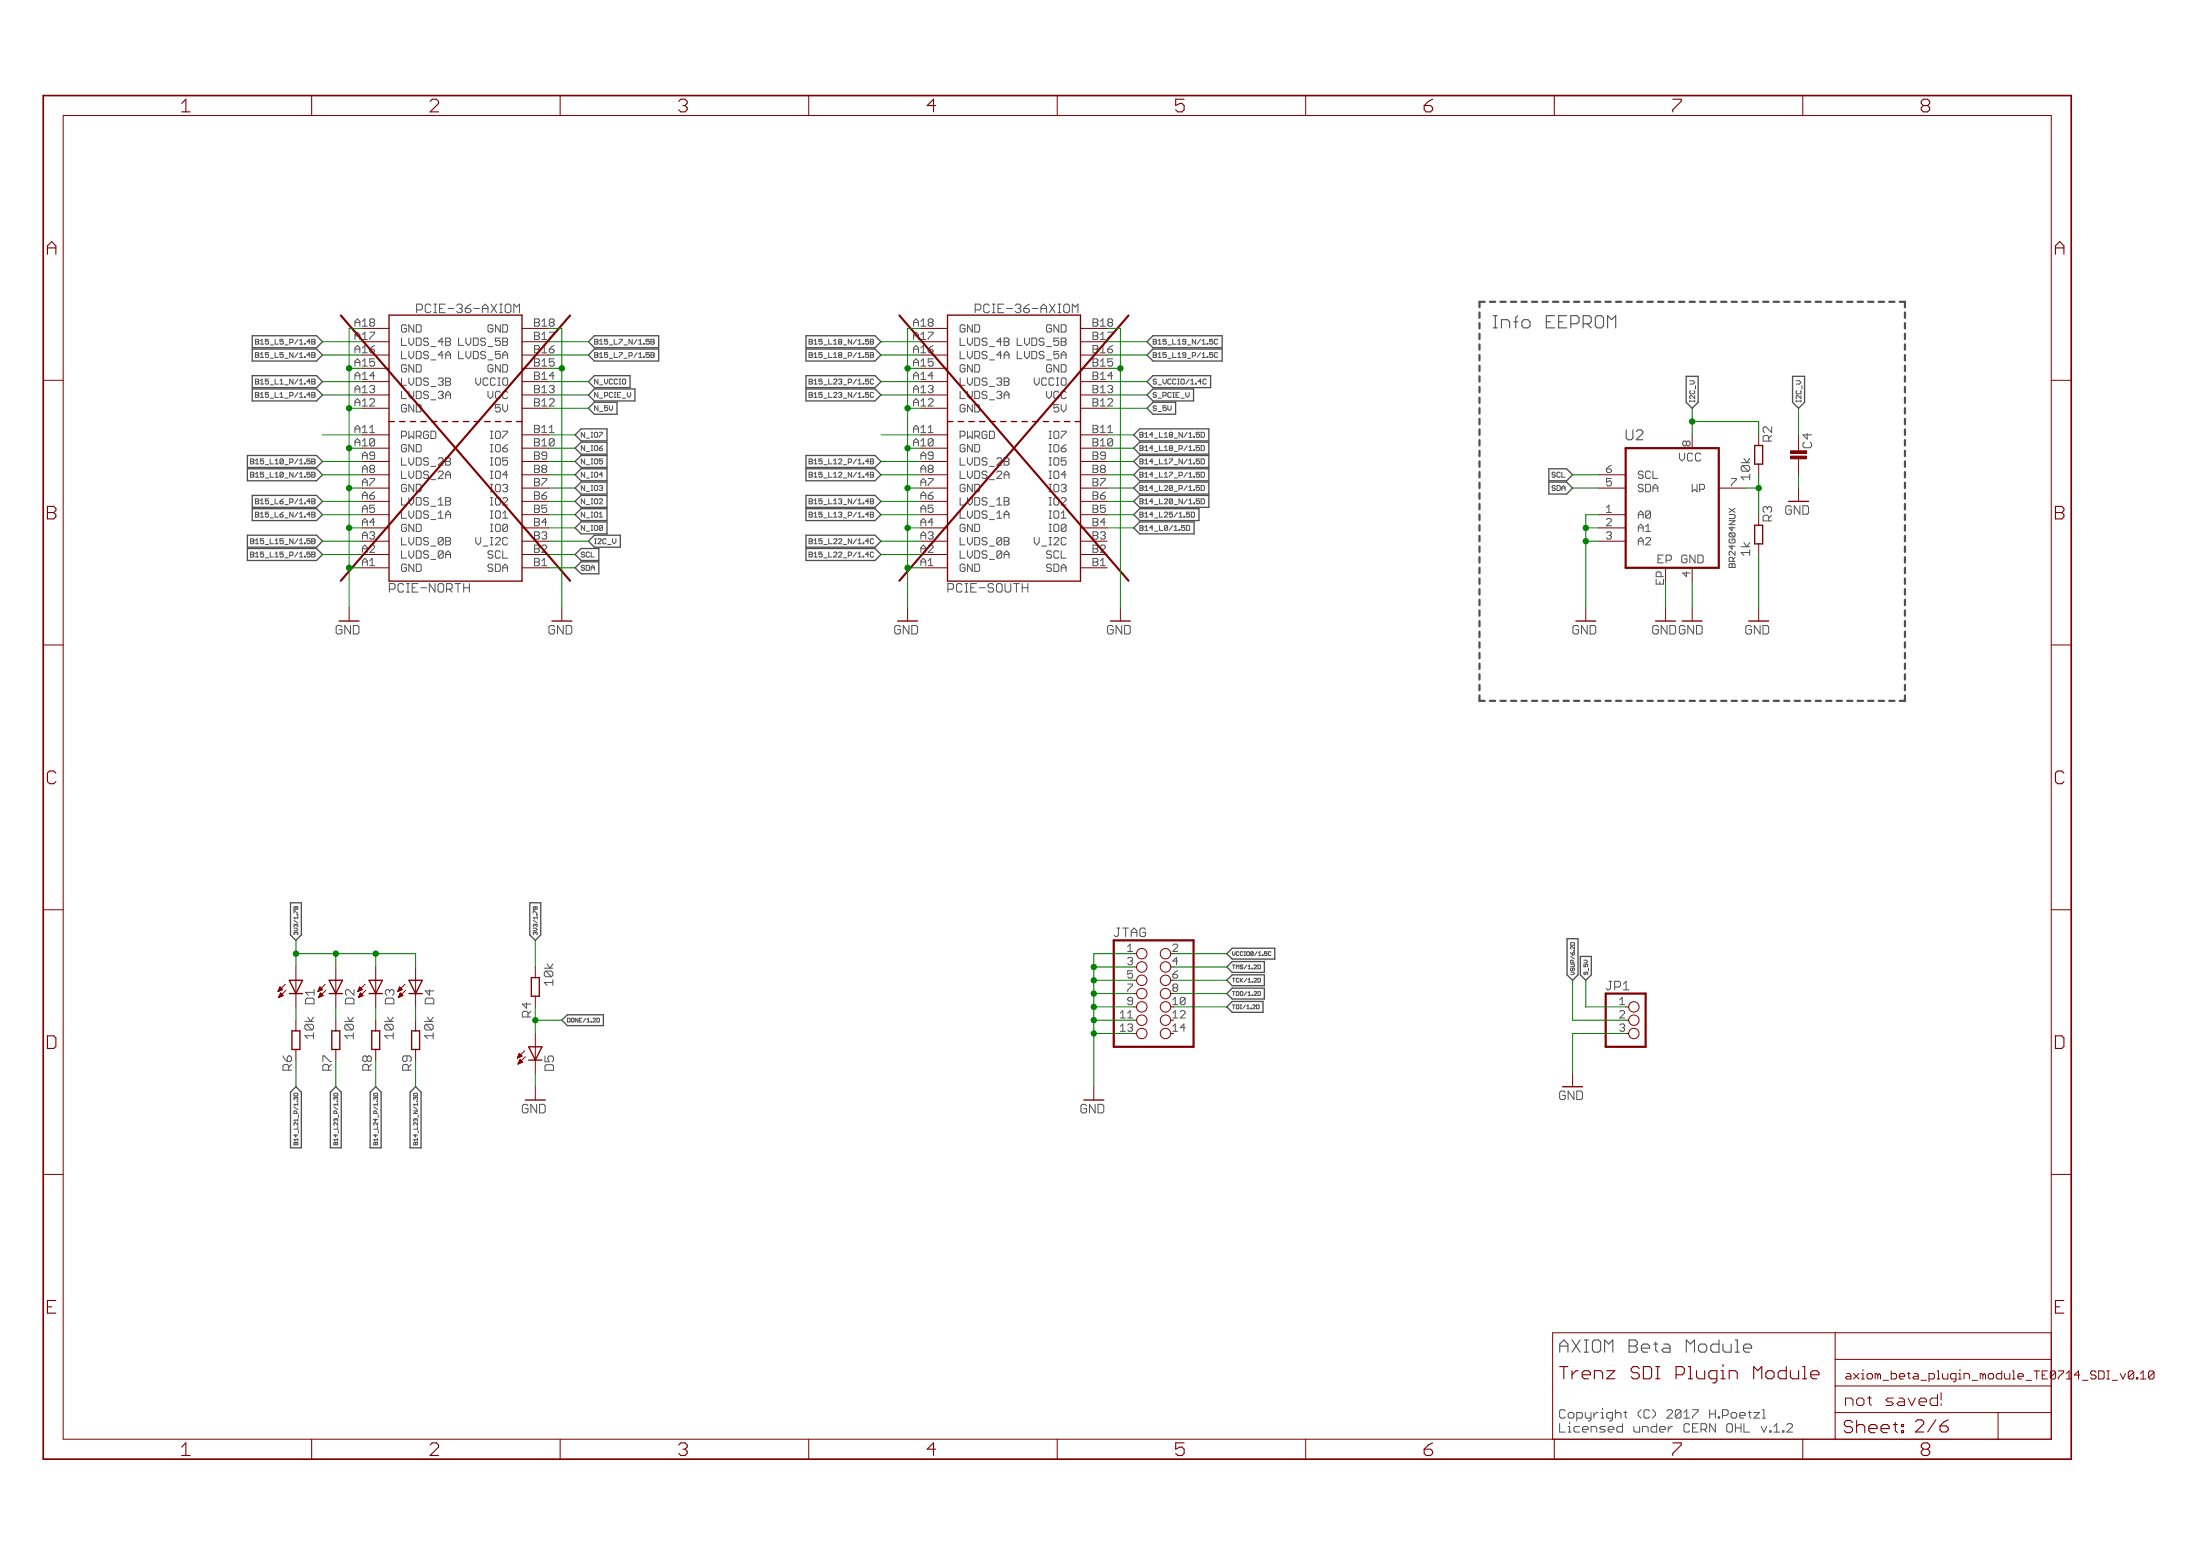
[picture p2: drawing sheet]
<svg xmlns="http://www.w3.org/2000/svg" width="420mm" height="297mm" viewBox="0 0 420 297" stroke-linecap="round" stroke-linejoin="round" font-family="sans-serif">
<g fill="none" stroke="#505050" stroke-width=".19">
<path d="M48.8 75.4h.5M48.8 72.9h.5M48.8 67.8h.5M48.8 65.2h.5M49.3 64.8h-.5v.9h.5M49.3 67.3h-.5v.9h.5M49.3 72.4h-.5v.9h.5M49.3 74.9h-.5v1h.5M87.6 67.1v1.4h.9M87.6 64.5v1.4h.9M154.5 75.4h.5M154.5 72.9h.5"/>
<path d="M154.5 67.8h.5M154.5 65.2h.5M155 74.9h-.5v1h.5M155 72.4h-.5v.9h.5M155 67.3h-.5v.9h.5M155 64.8h-.5v.9h.5M194.3 64.5v1.4h.9M194.3 67.1v1.4h.9M232.4 64.8l.2 .1M232.4 67.3l.2 .2M232.6 65.6l-.2 .1M232.6 68.1l-.2 .1"/>
<path d="M47.9 90.6h.4M47.9 88.1h.4M48.3 87.6h-.4v1h.4M48.3 90.1h-.4v1h.4M48.8 95.7h.5M48.8 98.2h.5M49.3 95.2h-.5v1h.5M49.3 97.8h-.5v.9h.5M154.5 90.6h.5M154.5 88.1h.5M154.5 95.7h.5M154.5 98.2h.5"/>
<path d="M155 90.1h-.5v1h.5M155 87.6h-.5v1h.5M155 95.2h-.5v1h.5M155 97.8h-.5v.9h.5M229.8 92.7l.2 .2v.6l-.2 .1M229.8 82.5l.2 .2v.6l-.2 .2M229.8 85.1l.2 .1v.7l-.2 .1M229.8 87.6l.2 .2v.6l-.2 .2M229.8 90.1l.2 .2v.6l-.2 .2M229.8 95.2l.2 .2v.6l-.2 .2M47.9 105.9h.4M47.9 103.3h.4"/>
<path d="M48.3 102.8h-.4v1h.4M48.3 105.4h-.4v.9h.4M154.5 105.9h.5M154.5 103.3h.5M155 102.8h-.5v1h.5M155 105.4h-.5v.9h.5M342.1 271.8l.2 .2v.3l-1.1 1.1h1.1"/>
</g>
<g fill="none" stroke="#505050" stroke-width=".42">
<path d="M282.6 59.6v1.1M283.5 57.6h-.9v1.1M284.5 57.6h1.1M286.6 57.6h1M288.6 57.6h1M290.6 57.6h1M292.6 57.6h1M294.6 57.6h1M296.6 57.6h1M298.6 57.6h1M300.6 57.6h1M302.6 57.6h1"/>
<path d="M304.6 57.6h1M306.6 57.6h1M308.6 57.6h1M310.6 57.6h1M312.7 57.6h.9M314.6 57.6h1.1M316.7 57.6h1M318.7 57.6h1M320.7 57.6h1M322.7 57.6h1M324.7 57.6h1M326.7 57.6h1"/>
<path d="M328.7 57.6h1M330.7 57.6h1M332.7 57.6h1M334.7 57.6h1M336.7 57.6h1M338.7 57.6h1M340.7 57.6h1M342.8 57.6h.9M344.7 57.6h1.1M346.8 57.6h1M348.8 57.6h1M350.8 57.6h1"/>
<path d="M352.8 57.6h1M354.8 57.6h1M356.8 57.6h1M358.8 57.6h1M360.8 57.6h1M362.8 57.6h1v1.1M363.8 59.6v1.1M282.6 61.7v1M282.6 63.7v1M282.6 65.7v1.1M282.6 67.8v1M282.6 69.8v1"/>
<path d="M282.6 71.8v1.1M282.6 73.9v1M282.6 75.9v1M282.6 77.9v1.1M282.6 79.9v1.1M363.8 61.7v1M363.8 63.7v1M363.8 65.7v1.1M363.8 67.8v1M363.8 69.8v1M363.8 71.8v1.1M363.8 73.9v1"/>
<path d="M363.8 75.9v1M363.8 77.9v1.1M363.8 79.9v1.1M282.6 82v1M282.6 84v1M282.6 86v1.1M282.6 88.1v1M282.6 90.1v1M282.6 92.1v1.1M282.6 94.2v1M282.6 96.2v1M282.6 98.2v1.1"/>
<path d="M363.8 82v1M363.8 84v1M363.8 86v1.1M363.8 88.1v1M363.8 90.1v1M363.8 92.1v1.1M363.8 94.2v1M363.8 96.2v1M363.8 98.2v1.1M282.6 100.3v1M282.6 102.3v1M282.6 104.3v1.1"/>
<path d="M282.6 106.4v1M282.6 108.4v1M282.6 110.4v1.1M282.6 112.5v1M282.6 114.5v1M282.6 116.5v1M282.6 118.6v1M363.8 100.3v1M363.8 102.3v1M363.8 104.3v1.1M363.8 106.4v1M363.8 108.4v1"/>
<path d="M363.8 110.4v1.1M363.8 112.5v1M363.8 114.5v1M363.8 116.5v1M363.8 118.6v1M282.6 132.8v1h.9M282.6 120.6v1M282.6 122.6v1M282.6 124.7v1M282.6 126.7v1M282.6 128.7v1M282.6 130.7v1.1"/>
<path d="M284.5 133.8h1.1M286.6 133.8h1M288.6 133.8h1M290.6 133.8h1M292.6 133.8h1M294.6 133.8h1M296.6 133.8h1M298.6 133.8h1M300.6 133.8h1M302.6 133.8h1M304.6 133.8h1M306.6 133.8h1"/>
<path d="M308.6 133.8h1M310.6 133.8h1M312.7 133.8h.9M314.6 133.8h1.1M316.7 133.8h1M318.7 133.8h1M320.7 133.8h1M322.7 133.8h1M324.7 133.8h1M326.7 133.8h1M328.7 133.8h1M330.7 133.8h1"/>
<path d="M332.7 133.8h1M334.7 133.8h1M336.7 133.8h1M338.7 133.8h1M340.7 133.8h1M342.8 133.8h.9M344.7 133.8h1.1M346.8 133.8h1M348.8 133.8h1M350.8 133.8h1M352.8 133.8h1M354.8 133.8h1"/>
<path d="M356.8 133.8h1M358.8 133.8h1M360.8 133.8h1M363.8 132.8v1h-1M363.8 120.6v1M363.8 122.6v1M363.8 124.7v1M363.8 126.7v1M363.8 128.7v1M363.8 130.7v1.1"/>
</g>
<g fill="none" stroke="#505050" stroke-width=".25">
<path d="M48.2 74.3h12.3l1.1 1.1-1.1 1.1h-12.3zM48.2 66.6h12.3l1.1 1.2-1.1 1.1h-12.3zM48.2 64.1h12.3l1.1 1.1-1.1 1.2h-12.3zM48.2 71.7h12.3l1.1 1.2-1.1 1.1h-12.3zM112.4 75.4l1.1-1.1h7.8v2.2h-7.8zM112.4 65.2l1.1-1.1h12.3v2.3h-12.3zM112.4 77.9l1.1-1.1h4.3v2.3h-4.3zM113.5 66.6h12.3v2.3h-12.3l-1.1-1.1zM113.5 71.7h6.8v2.3h-6.8l-1.1-1.1zM153.9 74.3h13.2l1.2 1.1-1.2 1.1h-13.2zM153.9 66.6h13.2l1.2 1.2-1.2 1.1h-13.2zM153.9 71.7h13.2l1.2 1.2-1.2 1.1h-13.2z"/>
<path d="M153.9 64.1h13.2l1.2 1.1-1.2 1.2h-13.2zM219.1 67.8l1.1-1.2h13.2v2.3h-13.2zM220.2 74.3h7.7v2.2h-7.7l-1.1-1.1zM220.2 71.7h11v2.3h-11l-1.1-1.1zM220.2 64.1h13.2v2.3h-13.2l-1.1-1.2zM220.2 76.8h4.3v2.3h-4.3l-1.1-1.2zM322 71.8h2.3v5l-1.1 1.1-1.2-1.1zM342.3 71.8h2.3v5l-1.1 1.1-1.2-1.1zM47.2 89.5h13.3l1.1 1.1-1.1 1.2h-13.3zM47.2 87h13.3l1.1 1.1-1.1 1.1h-13.3zM48.2 94.6h12.3l1.1 1.1-1.1 1.2h-12.3zM48.2 97.1h12.3l1.1 1.2-1.1 1.1h-12.3z"/>
<path d="M109.8 93.2l1.2-1.2h4.9v2.3h-4.9zM109.8 90.6l1.2-1.1h4.9v2.3h-4.9zM109.8 83l1.2-1.1h4.9v2.3h-4.9zM109.8 95.7l1.2-1.1h4.9v2.3h-4.9zM109.8 98.3l1.2-1.2h4.9v2.3h-4.9zM111 99.6h4.9v2.3h-4.9l-1.2-1.1zM111 87h4.9v2.2h-4.9l-1.2-1.1zM111 84.4h4.9v2.3h-4.9l-1.2-1.1zM153.9 89.5h13.2l1.2 1.1-1.2 1.2h-13.2zM153.9 87h13.2l1.2 1.1-1.2 1.1h-13.2zM153.9 94.6h13.2l1.2 1.1-1.2 1.2h-13.2zM153.9 97.1h13.2l1.2 1.2-1.2 1.1h-13.2z"/>
<path d="M216.5 93.2l1.2-1.2h13.2v2.3h-13.2zM216.5 90.6l1.2-1.1h13.2v2.3h-13.2zM216.5 85.6l1.2-1.2h13.2v2.3h-13.2zM216.5 83l1.2-1.1h13.2v2.3h-13.2zM216.5 95.7l1.2-1.1h13.2v2.3h-13.2zM217.7 87h13.2v2.2h-13.2l-1.2-1.1zM217.7 97.1h11.3v2.3h-11.3l-1.2-1.1zM295.8 92h3.4l1.1 1.2-1.1 1.1h-3.4zM295.8 89.5h3.4l1.1 1.1-1.1 1.2h-3.4zM47.2 102.2h13.3l1.1 1.1-1.1 1.2h-13.3zM47.2 104.7h13.3l1.1 1.2-1.1 1.1h-13.3zM109.8 105.9l1.2-1.2h3.4v2.3h-3.4z"/>
<path d="M111 107.3h3.4v2.2h-3.4l-1.2-1.1zM113.5 102.2h5v2.3h-5l-1.1-1.2zM153.9 102.2h13.2l1.2 1.1-1.2 1.2h-13.2zM153.9 104.7h13.2l1.2 1.2-1.2 1.1h-13.2zM216.5 100.8l1.2-1.2h10.3v2.3h-10.3zM55.5 172.3h2.1v6.2l-1.1 1-1-1zM101.2 172.3h2.1v6.2l-1.1 1-1-1zM299.3 179.2h2.1v6.9l-1.1 1-1-1zM107.3 194.8l1.1-1.1h6.8v2.1h-6.8zM235.3 191.2h5.9v2.1h-5.9l-1-1.1zM235.3 188.6h6.2v2.1h-6.2l-1-1zM235.3 183.6h6.2v2h-6.2l-1-1z"/>
<path d="M235.3 186.1h6.2v2.1h-6.2l-1-1.1zM235.3 181h8.2v2.1h-8.2l-1-1zM301.8 182.6h2.1v3.5l-1 1-1.1-1zM56.5 207.5l1.1 1v10.6h-2.1v-10.6zM63.1 208.5l1-1 1.1 1v10.6h-2.1zM70.7 208.5l1.1-1 1 1v10.6h-2.1zM78.3 208.5l1.1-1 1 1v10.6h-2.1z"/>
</g>
<g fill="none" stroke="#800000" stroke-width=".19">
<path d="M59.5 18.2v3.9M107 18.2v3.9M154.5 18.2v3.9M201.9 18.2v3.9M249.4 18.2v3.9M296.8 18.2v3.9M344.3 18.2v3.9M12.1 22.1h379.7v252.6h-379.7zM8.3 72.6h3.8M69.2 77.9h5.1M69.2 75.4h5.1M69.2 72.9h5.1"/>
<path d="M69.2 70.3h5.1M69.2 67.8h5.1M69.2 65.2h5.1M69.2 62.7h5.1M99.7 77.9h5.1M99.7 75.4h5.1M99.7 72.9h5.1M99.7 70.3h5.1M99.7 67.8h5.1M99.7 65.2h5.1M99.7 62.7h5.1M175.9 77.9h5.1"/>
<path d="M175.9 75.4h5.1M175.9 72.9h5.1M175.9 70.3h5.1M175.9 67.8h5.1M175.9 65.2h5.1M175.9 62.7h5.1M206.4 77.9h5M206.4 75.4h5M206.4 72.9h5M206.4 70.3h5M206.4 67.8h5M206.4 65.2h5"/>
<path d="M206.4 62.7h5M391.8 72.6h3.8M69.2 98.3h5.1M69.2 95.7h5.1M69.2 93.2h5.1M69.2 90.6h5.1M69.2 88.1h5.1M69.2 85.6h5.1M69.2 83h5.1M99.7 98.3h5.1M99.7 95.7h5.1M99.7 93.2h5.1"/>
<path d="M99.7 90.6h5.1M99.7 88.1h5.1M99.7 85.6h5.1M99.7 83h5.1M175.9 98.3h5.1M175.9 95.7h5.1M175.9 93.2h5.1M175.9 90.6h5.1M175.9 88.1h5.1M175.9 85.6h5.1M175.9 83h5.1M206.4 98.3h5"/>
<path d="M206.4 95.7h5M206.4 93.2h5M206.4 90.6h5M206.4 88.1h5M206.4 85.6h5M206.4 83h5M305.4 98.3h5.1M305.4 93.2h5.1M305.4 90.6h5.1M323.2 83v2.6M328.3 93.2h5M335.9 83v2"/>
<path d="M335.9 88.6v2M335.9 98.3v2M343.5 87.6v3M343.5 93.2v2.5M66.7 116v2.6M69.2 108.4h5.1M69.2 105.9h5.1M69.2 103.3h5.1M69.2 100.8h5.1M99.7 108.4h5.1M99.7 105.9h5.1M99.7 103.3h5.1"/>
<path d="M99.7 100.8h5.1M107.3 116v2.6M173.3 116v2.6M175.9 108.4h5.1M175.9 105.9h5.1M175.9 103.3h5.1M175.9 100.8h5.1M206.4 108.4h5M206.4 105.9h5M206.4 103.3h5M206.4 100.8h5M214 116v2.6"/>
<path d="M302.9 116v2.6M305.4 103.3h5.1M305.4 100.8h5.1M318.1 116v2.6M323.2 108.4v2.5M323.2 116v2.6M335.9 103.8v2.1M335.9 116v2.6M8.3 123.1h3.8M391.8 123.1h3.8M8.3 173.7h3.8M391.8 173.7h3.8"/>
<path d="M53.1 189.2h.3M53.2 189h.4M53.2 188.9h.7M53.2 190.4h.1M53.3 188.8h.6M53.3 190.2h.3M53.3 188.7h.4M53.3 190.1h.6M53.4 188.6h.2M53.4 190h.7M53.4 188.4h.1M53.4 189.9h.5"/>
<path d="M53.5 188.4l.5 .5-.9 .4zM53.5 189.8h.3M53.6 189.7h.1M53.6 189.5l.5 .6-.9 .3zM54.5 187.9l-1.4 1.4M54.6 189l-1.4 1.4M56.5 184.6v7.6M56.5 194.8v2M60.8 189h.5M60.9 188.9h.6M60.9 188.8h.6M60.9 190.2h.3"/>
<path d="M61 188.7h.4M61 190.1h.5M61 188.6h.3M61 190h.7M61.1 188.4h.1M61.1 189.9h.5M61.1 188.4l.5 .5-.9 .4zM61.1 189.8h.3M61.2 189.7h.1M61.2 189.5l.5 .6-.9 .3zM62.1 187.9l-1.4 1.4M62.2 189l-1.4 1.4"/>
<path d="M64.1 184.6v7.6M64.1 194.8v2M68.4 189h.5M68.5 188.9h.7M68.5 188.8h.6M68.5 190.2h.4M68.6 188.7h.4M68.6 190.1h.5M68.6 188.6h.3M68.6 190h.7M68.7 188.4h.1M68.7 189.9h.5"/>
<path d="M68.7 188.4l.5 .5-.9 .4zM68.7 189.8h.4M68.8 189.7h.1M68.8 189.5l.5 .6-.8 .3zM69.7 187.9l-1.4 1.4M69.8 189l-1.3 1.4M71.8 184.6v7.6M71.8 194.8v2M76 189h.5M76.1 188.9h.7M76.1 188.8h.6M76.1 190.2h.4"/>
<path d="M76.2 188.7h.4M76.2 190.1h.6M76.2 188.6h.3M76.2 190h.7M76.3 188.4h.1M76.3 189.9h.5M76.3 188.4l.5 .5-.9 .4zM76.3 189.8h.4M76.4 189.7h.2M76.5 189.5l.5 .6-.9 .3zM77.3 187.9l-1.4 1.4M77.5 189l-1.4 1.4"/>
<path d="M79.4 184.6v7.6M79.4 194.8v2M102.2 184.6v2M102.2 190.2v2M102.2 197.3v7.6M56.5 200.3v2.1M64.1 200.3v2.1M71.8 200.3v2.1M79.4 200.3v2.1M98.8 202h.1M98.9 201.8h.2M98.9 201.7h.5"/>
<path d="M99 201.6h.7M99 203.1h.1M99 201.5h.5M99 202.9h.4M99.1 201.4h.3M99.1 202.8h.6M99.1 201.2h.2M99.1 202.7h.6M99.2 201.1h.1M99.2 202.6h.4M99.2 201.1l-.4 .9M99.2 201.1l.5 .5-.9 .4"/>
<path d="M99.2 202.4h.3M99.3 202.3h.1M99.3 202.2l.5 .6-.9 .3zM100.2 200.6l-1.4 1.4M100.3 201.7l-1.4 1.4M102.2 207.5v2.5M208.9 207.5v2.5M300.3 204.9v2.6M8.3 224.2h3.8M391.8 224.2h3.8M350.5 254.4v20.3M350.5 259.5h41.3"/>
<path d="M391.8 254.4h-95.3v20.3M59.5 274.7v3.9M107 274.7v3.9M154.5 274.7v3.9M201.9 274.7v3.9M249.4 274.7v3.9M296.8 274.7v3.9M344.3 274.7v3.9M350.5 269.7h41.3M350.5 264.6h41.3M381.6 269.7v5M411.1 261.7l.3 .3"/>
<path d="M411.4 262v1l-.3 .2M411.4 262l-1.1 1"/>
<circle cx="218.1" cy="197.3" r=".99"/>
<circle cx="218.1" cy="184.6" r=".99"/>
<circle cx="218.1" cy="187.1" r=".99"/>
<circle cx="218.1" cy="194.8" r=".99"/>
<circle cx="218.1" cy="182.1" r=".99"/>
<circle cx="218.1" cy="189.7" r=".99"/>
<circle cx="218.1" cy="192.2" r=".99"/>
<circle cx="222.6" cy="182.1" r=".99"/>
<circle cx="222.6" cy="184.6" r=".99"/>
<circle cx="222.6" cy="192.2" r=".99"/>
<circle cx="222.6" cy="197.3" r=".99"/>
<circle cx="222.6" cy="187.1" r=".99"/>
<circle cx="222.6" cy="194.8" r=".99"/>
<circle cx="222.6" cy="189.7" r=".99"/>
<circle cx="312" cy="192.2" r=".99"/>
<circle cx="312" cy="197.3" r=".99"/>
<circle cx="312" cy="194.8" r=".99"/>
</g>
<path d="M8.3 18.2h387.3v260.4h-387.3z" fill="none" stroke="#800000" stroke-width=".32"/>
<g fill="none" stroke="#800000" stroke-width=".25">
<path d="M74.3 60.2h25.4v50.7h-25.4zM181 60.2h25.4v50.7h-25.4zM74.3 80.5h1M76.3 80.5h1M78.4 80.5h1M80.4 80.5h1M82.4 80.5h1M84.4 80.5h1.1M86.5 80.5h1M88.5 80.5h1M90.5 80.5h1.1M92.6 80.5h1"/>
<path d="M94.6 80.5h1M96.6 80.5h1.1M98.7 80.5h1M181 80.5h1M183 80.5h1M185 80.5h1.1M187 80.5h1.1M189.1 80.5h1M191.1 80.5h1M193.1 80.5h1.1M195.2 80.5h1M197.2 80.5h1"/>
<path d="M199.2 80.5h1.1M201.3 80.5h1M203.3 80.5h1M205.3 80.5h1.1M335.1 85h1.5v3.6h-1.5zM335.1 100.3h1.5v3.5h-1.5zM55.2 187.1h2.6l-1.3 2.6zM55.2 189.7h2.6M55.8 196.8h1.5v3.5h-1.5zM62.9 189.7h2.5M62.9 187.1h2.5l-1.3 2.6zM63.4 196.8h1.5v3.5h-1.5z"/>
<path d="M70.5 189.7h2.5M70.5 187.1h2.5l-1.2 2.6zM71 196.8h1.5v3.5h-1.5zM78.1 189.7h2.5M78.1 187.1h2.5l-1.2 2.6zM78.6 196.8h1.5v3.5h-1.5zM101 199.8h2.5l-1.3 2.6zM101.5 186.6h1.5v3.6h-1.5zM101 202.4h2.5"/>
</g>
<path d="M65.1 60.2l43.8 50.7M108.9 60.2l-43.8 50.7M171.8 60.2l43.7 50.7M215.5 60.2l-43.7 50.7" fill="none" stroke="#800000" stroke-width=".4"/>
<path d="M310.5 85.6h17.8v22.8h-17.8zM212.7 179.5h15.2v20.3h-15.2zM306.7 189.7h7.6v10.1h-7.6z" fill="none" stroke="#800000" stroke-width=".42"/>
<g fill="#800000" stroke="#800000" stroke-width=".19">
<path d="M342 87.1h3v.5h-3z"/>
<path d="M342 86.1h3v.5h-3z"/>
</g>
<g fill="none" stroke="#008000" stroke-width=".19">
<path d="M61.6 75.4h7.6M61.6 67.8h7.6M61.6 72.9h7.6M61.6 65.2h7.6M66.7 77.9h2.5M66.7 70.3h2.5M69.2 62.7h-2.5v53.3M104.8 77.9h7.6M104.8 70.3h2.5M104.8 62.7h2.5v53.3M104.8 75.4h7.6M104.8 67.8h7.6"/>
<path d="M104.8 72.9h7.6M104.8 65.2h7.6M168.3 75.4h7.6M168.3 67.8h7.6M168.3 72.9h7.6M168.3 65.2h7.6M173.3 77.9h2.6M173.3 70.3h2.6M175.9 62.7h-2.6v53.3M211.4 77.9h7.7M211.4 70.3h2.6M211.4 62.7h2.6v53.3"/>
<path d="M211.4 75.4h7.7M211.4 67.8h7.7M211.4 72.9h7.7M211.4 65.2h7.7M323.2 77.9v5.1M343.5 77.9v5.1M61.6 98.3h7.6M61.6 83h7.6M61.6 90.6h7.6M61.6 88.1h7.6M61.6 95.7h7.6M66.7 93.2h2.5"/>
<path d="M66.7 85.6h2.5M104.8 93.2h5M104.8 85.6h5M104.8 98.3h5M104.8 83h5M104.8 90.6h5M104.8 88.1h5M104.8 95.7h5M168.3 98.3h7.6M168.3 83h7.6M168.3 90.6h7.6M168.3 88.1h7.6"/>
<path d="M168.3 95.7h7.6M173.3 93.2h2.6M173.3 85.6h2.6M211.4 93.2h5.1M211.4 85.6h5.1M211.4 98.3h5.1M211.4 83h5.1M211.4 90.6h5.1M211.4 88.1h5.1M211.4 95.7h5.1M300.3 93.2h5.1M300.3 90.6h5.1"/>
<path d="M305.4 98.3h-2.5v17.7M323.2 80.5h12.7v2.5M333.3 93.2h2.6M335.9 90.6v7.7M343.5 90.6v2.6M61.6 103.3h7.6M61.6 105.9h7.6M66.7 108.4h2.5M66.7 100.8h2.5M104.8 108.4h5M104.8 100.8h5M104.8 103.3h7.6"/>
<path d="M104.8 105.9h5M168.3 103.3h7.6M168.3 105.9h7.6M173.3 108.4h2.6M173.3 100.8h2.6M211.4 100.8h5.1M302.9 100.8h2.5M302.9 103.3h2.5M318.1 110.9v5.1M323.2 110.9v5.1M335.9 105.9v10.1M56.5 179.5v5.1"/>
<path d="M102.2 179.5v5.1M56.5 182.1h22.9v2.5M56.5 192.2v2.6M64.1 182.1v2.5M64.1 192.2v2.6M71.8 182.1v2.5M71.8 192.2v2.6M79.4 192.2v2.6M102.2 194.8h5.1M102.2 192.2v5.1M208.9 197.3h7.6M208.9 194.8h7.6"/>
<path d="M208.9 192.2h7.6M208.9 189.7h7.6M208.9 187.1h7.6M208.9 184.6h7.6M216.5 182.1h-7.6v25.4M224.1 192.2h10.2M224.1 189.7h10.2M224.1 187.1h10.2M224.1 184.6h10.2M224.1 182.1h10.2M300.3 187.1v7.7h10.2M302.9 187.1v5.1h7.6"/>
<path d="M310.5 197.3h-10.2v7.6M56.5 202.4v5.1M64.1 202.4v5.1M71.8 202.4v5.1M79.4 202.4v5.1M102.2 204.9v2.6"/>
</g>
<g fill="#008000" stroke="#008000" stroke-width=".19">
<circle cx="173.3" cy="100.8" r=".51"/>
<circle cx="173.3" cy="93.2" r=".51"/>
<circle cx="173.3" cy="85.6" r=".51"/>
<circle cx="173.3" cy="77.9" r=".51"/>
<circle cx="173.3" cy="70.3" r=".51"/>
<circle cx="173.3" cy="108.4" r=".51"/>
<circle cx="214" cy="70.3" r=".51"/>
<circle cx="66.7" cy="100.8" r=".51"/>
<circle cx="66.7" cy="93.2" r=".51"/>
<circle cx="66.7" cy="85.6" r=".51"/>
<circle cx="66.7" cy="77.9" r=".51"/>
<circle cx="66.7" cy="70.3" r=".51"/>
<circle cx="66.7" cy="108.4" r=".51"/>
<circle cx="107.3" cy="70.3" r=".51"/>
<circle cx="302.9" cy="100.8" r=".51"/>
<circle cx="302.9" cy="103.3" r=".51"/>
<circle cx="208.9" cy="197.3" r=".51"/>
<circle cx="208.9" cy="194.8" r=".51"/>
<circle cx="208.9" cy="192.2" r=".51"/>
<circle cx="208.9" cy="189.7" r=".51"/>
<circle cx="208.9" cy="187.1" r=".51"/>
<circle cx="208.9" cy="184.6" r=".51"/>
<circle cx="323.2" cy="80.5" r=".51"/>
<circle cx="335.9" cy="93.2" r=".51"/>
<circle cx="64.1" cy="182.1" r=".51"/>
<circle cx="71.8" cy="182.1" r=".51"/>
<circle cx="56.5" cy="182.1" r=".51"/>
<circle cx="102.2" cy="194.8" r=".51"/>
</g>
<g font-size="3.7" fill="#800000">
<text x="34.8" y="21.4">1</text>
<text x="82.2" y="21.4">2</text>
<text x="129.7" y="21.4">3</text>
<text x="177.1" y="21.4">4</text>
<text x="224.6" y="21.4">5</text>
<text x="272.1" y="21.4">6</text>
<text x="319.5" y="21.4">7</text>
<text x="367" y="21.4">8</text>
<text x="9.1" y="48.6">A</text>
<text x="392.6" y="48.6">A</text>
<text x="9.1" y="99.2">B</text>
<text x="392.6" y="99.2">B</text>
<text x="9.1" y="149.7">C</text>
<text x="392.6" y="149.7">C</text>
<text x="9.1" y="200.2">D</text>
<text x="392.6" y="200.2">D</text>
<text x="9.1" y="250.8">E</text>
<text x="392.6" y="250.8">E</text>
<text x="34.8" y="277.9">1</text>
<text x="82.2" y="277.9">2</text>
<text x="129.7" y="277.9">3</text>
<text x="177.1" y="277.9">4</text>
<text x="224.6" y="277.9">5</text>
<text x="272.1" y="277.9">6</text>
<text x="319.5" y="277.9">7</text>
<text x="367" y="277.9">8</text>
</g>
<g font-size="3.6" fill="#505050">
<text x="285.1" y="62.7">Info EEPROM</text>
<text x="297.8" y="258.2">AXIOM Beta Module</text>
</g>
<g font-size="3.6" fill="#800000">
<text x="297.8" y="263.3">Trenz SDI Plugin Module</text>
<text x="352.2" y="273.6">Sheet: 2/6</text>
</g>
<text font-size="3.2" fill="#800000" x="352.4" y="268.4">not saved!</text>
<text font-size="2.9" fill="#505050" x="310.5" y="84">U2</text>
<g font-size="2.5" fill="#505050">
<text x="80.2" y="59.8">PCIE-36-AXIOM</text>
<text x="186.9" y="59.8">PCIE-36-AXIOM</text>
<text x="338.5" y="84.3" transform="rotate(-90 338.5 84.3)">R2</text>
<text x="334.3" y="91.6" transform="rotate(-90 334.3 91.6)">10k</text>
<text x="338.5" y="99.5" transform="rotate(-90 338.5 99.5)">R3</text>
<text x="334.3" y="106.1" transform="rotate(-90 334.3 106.1)">1k</text>
<text x="74.4" y="113.1">PCIE-NORTH</text>
<text x="181" y="113.1">PCIE-SOUTH</text>
<text x="212.8" y="178.9">JTAG</text>
<text x="83" y="191.7" transform="rotate(-90 83 191.7)">D4</text>
<text x="105.7" y="188.1" transform="rotate(-90 105.7 188.1)">10k</text>
<text x="306.7" y="189">JP1</text>
<text x="101.5" y="193.9" transform="rotate(-90 101.5 193.9)">R4</text>
<text x="60" y="198.3" transform="rotate(-90 60 198.3)">10k</text>
<text x="67.6" y="198.3" transform="rotate(-90 67.6 198.3)">10k</text>
<text x="75.2" y="198.3" transform="rotate(-90 75.2 198.3)">10k</text>
<text x="82.9" y="198.3" transform="rotate(-90 82.9 198.3)">10k</text>
<text x="55.8" y="204.1" transform="rotate(-90 55.8 204.1)">R6</text>
<text x="63.4" y="204.1" transform="rotate(-90 63.4 204.1)">R7</text>
<text x="71" y="204.1" transform="rotate(-90 71 204.1)">R8</text>
<text x="78.7" y="204.1" transform="rotate(-90 78.7 204.1)">R9</text>
<text x="105.8" y="204.4" transform="rotate(-90 105.8 204.4)">D5</text>
<text x="297.8" y="270.8">Copyright (C) 2017 H.Poetzl</text>
<text x="297.8" y="273.5">Licensed under CERN OHL v.1.2</text>
</g>
<g font-size="2.5" fill="#800000">
<text x="346.1" y="85.5" transform="rotate(-90 346.1 85.5)">C4</text>
<text x="341" y="98.2">GND</text>
<text x="64.2" y="121.1">GND</text>
<text x="104.8" y="121.1">GND</text>
<text x="170.9" y="121.1">GND</text>
<text x="211.5" y="121.1">GND</text>
<text x="300.4" y="121.1">GND</text>
<text x="315.6" y="121.1">GND GND</text>
<text x="333.4" y="121.1">GND</text>
<text x="60.1" y="191.7" transform="rotate(-90 60.1 191.7)">D1</text>
<text x="67.7" y="191.7" transform="rotate(-90 67.7 191.7)">D2</text>
<text x="75.4" y="191.7" transform="rotate(-90 75.4 191.7)">D3</text>
<text x="297.8" y="210">GND</text>
<text x="99.7" y="212.5">GND</text>
<text x="206.4" y="212.5">GND</text>
</g>
<g font-size="2.3" fill="#505050">
<text x="320.7" y="88.1">VCC</text>
<text x="316.7" y="107.5">EP</text>
<text x="321.5" y="107.5">GND</text>
</g>
<g font-size="2.3" fill="#800000">
<text x="352.4" y="263.3">axiom_beta_plugin_module_TE0</text>
<text x="392.2" y="263.3">714_SDI_v0.10</text>
</g>
<g font-size="2.1" fill="#505050">
<text x="68.1" y="64.9">A17</text>
<text x="68.1" y="62.3">A18</text>
<text x="76.7" y="66">LVDS_4B</text>
<text x="76.7" y="63.5">GND</text>
<text x="88.4" y="66">LVDS_5B</text>
<text x="93.5" y="63.5">GND</text>
<text x="102.1" y="64.9">B17</text>
<text x="102.1" y="62.3">B18</text>
<text x="174.8" y="64.9">A17</text>
<text x="174.8" y="62.3">A18</text>
<text x="183.4" y="66">LVDS_4B</text>
<text x="183.4" y="63.5">GND</text>
<text x="195" y="66">LVDS_5B</text>
<text x="200.2" y="63.5">GND</text>
<text x="208.8" y="64.9">B17</text>
<text x="208.8" y="62.3">B18</text>
<text x="68.1" y="70">A15</text>
<text x="68.1" y="67.4">A16</text>
<text x="76.7" y="71.1">GND</text>
<text x="76.7" y="68.5">LVDS_4A</text>
<text x="88.4" y="68.5">LVDS_5A</text>
<text x="93.5" y="71.1">GND</text>
<text x="102.1" y="70">B15</text>
<text x="102.1" y="67.4">B16</text>
<text x="174.8" y="70">A15</text>
<text x="174.8" y="67.4">A16</text>
<text x="183.4" y="71.1">GND</text>
<text x="183.4" y="68.5">LVDS_4A</text>
<text x="195" y="68.5">LVDS_5A</text>
<text x="200.2" y="71.1">GND</text>
<text x="208.8" y="70">B15</text>
<text x="208.8" y="67.4">B16</text>
<text x="68.1" y="77.6">A12</text>
<text x="68.1" y="75">A13</text>
<text x="68.1" y="72.5">A14</text>
<text x="76.7" y="76.2">LVDS_3A</text>
<text x="76.7" y="73.6">LVDS_3B</text>
<text x="91" y="73.6">VCCIO</text>
<text x="93.5" y="76.2">VCC</text>
<text x="102.1" y="77.6">B12</text>
<text x="102.1" y="75">B13</text>
<text x="102.1" y="72.5">B14</text>
<text x="174.8" y="77.6">A12</text>
<text x="174.8" y="75">A13</text>
<text x="174.8" y="72.5">A14</text>
<text x="183.4" y="76.2">LVDS_3A</text>
<text x="183.4" y="73.6">LVDS_3B</text>
<text x="197.6" y="73.6">VCCIO</text>
<text x="200.2" y="76.2">VCC</text>
<text x="208.8" y="77.6">B12</text>
<text x="208.8" y="75">B13</text>
<text x="208.8" y="72.5">B14</text>
<text x="68.1" y="82.7">A11</text>
<text x="76.7" y="83.8">PWRGD</text>
<text x="76.7" y="78.7">GND</text>
<text x="93.5" y="83.8">IO7</text>
<text x="94.8" y="78.7">5V</text>
<text x="102.1" y="82.7">B11</text>
<text x="174.8" y="82.7">A11</text>
<text x="183.4" y="83.8">PWRGD</text>
<text x="183.4" y="78.7">GND</text>
<text x="200.2" y="83.8">IO7</text>
<text x="201.5" y="78.7">5V</text>
<text x="208.8" y="82.7">B11</text>
<text x="68.1" y="85.2">A10</text>
<text x="69.4" y="87.7">A9</text>
<text x="76.7" y="88.8">LVDS_2B</text>
<text x="76.7" y="86.3">GND</text>
<text x="93.5" y="88.8">IO5</text>
<text x="93.5" y="86.3">IO6</text>
<text x="102.1" y="87.7">B9</text>
<text x="102.1" y="85.2">B10</text>
<text x="174.8" y="85.2">A10</text>
<text x="176.1" y="87.7">A9</text>
<text x="183.4" y="88.8">LVDS_2B</text>
<text x="183.4" y="86.3">GND</text>
<text x="200.2" y="88.8">IO5</text>
<text x="200.2" y="86.3">IO6</text>
<text x="208.8" y="87.7">B9</text>
<text x="208.8" y="85.2">B10</text>
<text x="322.9" y="85.2" transform="rotate(-90 322.9 85.2)">8</text>
<text x="69.4" y="95.4">A6</text>
<text x="69.4" y="92.8">A7</text>
<text x="69.4" y="90.3">A8</text>
<text x="76.7" y="93.9">GND</text>
<text x="76.7" y="91.4">LVDS_2A</text>
<text x="93.5" y="93.9">IO3</text>
<text x="93.5" y="91.4">IO4</text>
<text x="102.1" y="95.4">B6</text>
<text x="102.1" y="92.8">B7</text>
<text x="102.1" y="90.3">B8</text>
<text x="176.1" y="95.4">A6</text>
<text x="176.1" y="92.8">A7</text>
<text x="176.1" y="90.3">A8</text>
<text x="183.4" y="93.9">GND</text>
<text x="183.4" y="91.4">LVDS_2A</text>
<text x="200.2" y="93.9">IO3</text>
<text x="200.2" y="91.4">IO4</text>
<text x="208.8" y="95.4">B6</text>
<text x="208.8" y="92.8">B7</text>
<text x="208.8" y="90.3">B8</text>
<text x="306.9" y="90.3">6</text>
<text x="306.9" y="92.8">5</text>
<text x="312.9" y="91.4">SCL</text>
<text x="312.9" y="93.9">SDA</text>
<text x="323.4" y="93.9">WP</text>
<text x="330.7" y="92.8">7</text>
<text x="69.4" y="100.4">A4</text>
<text x="69.4" y="97.9">A5</text>
<text x="76.7" y="101.5">GND</text>
<text x="76.7" y="99">LVDS_1A</text>
<text x="76.7" y="96.5">LVDS_1B</text>
<text x="93.5" y="101.5">IO0</text>
<text x="93.5" y="99">IO1</text>
<text x="93.5" y="96.5">IO2</text>
<text x="102.1" y="100.4">B4</text>
<text x="102.1" y="97.9">B5</text>
<text x="176.1" y="100.4">A4</text>
<text x="176.1" y="97.9">A5</text>
<text x="183.4" y="101.5">GND</text>
<text x="183.4" y="99">LVDS_1A</text>
<text x="183.4" y="96.5">LVDS_1B</text>
<text x="200.2" y="101.5">IO0</text>
<text x="200.2" y="99">IO1</text>
<text x="200.2" y="96.5">IO2</text>
<text x="208.8" y="100.4">B4</text>
<text x="208.8" y="97.9">B5</text>
<text x="306.9" y="97.9">1</text>
<text x="306.9" y="100.4">2</text>
<text x="312.9" y="99">A0</text>
<text x="312.9" y="101.5">A1</text>
<text x="69.4" y="105.5">A2</text>
<text x="69.4" y="103">A3</text>
<text x="76.7" y="106.6">LVDS_0A</text>
<text x="76.7" y="104.1">LVDS_0B</text>
<text x="91" y="104.1">V_I2C</text>
<text x="93.5" y="106.6">SCL</text>
<text x="102.1" y="105.5">B2</text>
<text x="102.1" y="103">B3</text>
<text x="176.1" y="105.5">A2</text>
<text x="176.1" y="103">A3</text>
<text x="183.4" y="106.6">LVDS_0A</text>
<text x="183.4" y="104.1">LVDS_0B</text>
<text x="197.6" y="104.1">V_I2C</text>
<text x="200.2" y="106.6">SCL</text>
<text x="208.8" y="105.5">B2</text>
<text x="208.8" y="103">B3</text>
<text x="306.9" y="103">3</text>
<text x="312.9" y="104.1">A2</text>
<text x="69.4" y="108">A1</text>
<text x="76.7" y="109.2">GND</text>
<text x="93.5" y="109.2">SDA</text>
<text x="102.1" y="108">B1</text>
<text x="176.1" y="108">A1</text>
<text x="183.4" y="109.2">GND</text>
<text x="200.2" y="109.2">SDA</text>
<text x="208.8" y="108">B1</text>
<text x="322.9" y="110.1" transform="rotate(-90 322.9 110.1)">4</text>
<text x="215.5" y="184.2">3</text>
<text x="224" y="184.2">4</text>
<text x="224" y="191.9">10</text>
</g>
<g font-size="2.1" fill="#800000">
<text x="317.8" y="111.3" transform="rotate(-90 317.8 111.3)">EP</text>
<text x="215.5" y="181.7">1</text>
<text x="224" y="181.7">2</text>
<text x="215.5" y="186.8">5</text>
<text x="215.5" y="189.3">7</text>
<text x="215.5" y="191.9">9</text>
<text x="224" y="186.8">6</text>
<text x="224" y="189.3">8</text>
<text x="309.5" y="191.9">1</text>
<text x="214.2" y="194.4">11</text>
<text x="214.2" y="196.9">13</text>
<text x="224" y="194.4">12</text>
<text x="224" y="196.9">14</text>
<text x="309.5" y="194.4">2</text>
<text x="309.5" y="196.9">3</text>
</g>
<text font-size="1.8" fill="#505050" x="331.5" y="108.4" transform="rotate(-90 331.5 108.4)">BR24G04NUX</text>
<g font-size="1.4" fill="#505050">
<text x="49.5" y="65.7">B15_L5_P/1.4B</text>
<text x="113.6" y="65.7">B15_L7_N/1.5B</text>
<text x="155.3" y="65.7">B15_L18_N/1.5B</text>
<text x="220.3" y="65.7">B15_L19_N/1.5C</text>
<text x="49.5" y="68.3">B15_L5_N/1.4B</text>
<text x="113.6" y="68.3">B15_L7_P/1.5B</text>
<text x="155.3" y="68.3">B15_L18_P/1.5B</text>
<text x="220.3" y="68.3">B15_L19_P/1.5C</text>
<text x="49.5" y="75.9">B15_L1_P/1.4B</text>
<text x="49.5" y="73.4">B15_L1_N/1.4B</text>
<text x="113.6" y="73.4">N_VCCIO</text>
<text x="113.6" y="75.9">N_PCIE_V</text>
<text x="155.3" y="75.9">B15_L23_N/1.5C</text>
<text x="155.3" y="73.4">B15_L23_P/1.5C</text>
<text x="220.3" y="75.9">S_PCIE_V</text>
<text x="220.3" y="73.4">S_VCCIO/1.4C</text>
<text x="323.7" y="76.8" transform="rotate(-90 323.7 76.8)">I2C_V</text>
<text x="344.1" y="76.8" transform="rotate(-90 344.1 76.8)">I2C_V</text>
<text x="111" y="83.5">N_IO7</text>
<text x="113.6" y="78.4">N_5V</text>
<text x="217.7" y="83.5">B14_L18_N/1.5D</text>
<text x="220.3" y="78.4">S_5V</text>
<text x="48.7" y="88.6">B15_L10_P/1.5B</text>
<text x="111" y="86.1">N_IO6</text>
<text x="111" y="88.6">N_IO5</text>
<text x="155.3" y="88.6">B15_L12_P/1.4B</text>
<text x="217.7" y="86.1">B14_L18_P/1.5D</text>
<text x="217.7" y="88.6">B14_L17_N/1.5D</text>
<text x="48.7" y="91.1">B15_L10_N/1.5B</text>
<text x="111" y="93.7">N_IO3</text>
<text x="111" y="91.1">N_IO4</text>
<text x="155.3" y="91.1">B15_L12_N/1.4B</text>
<text x="217.7" y="93.7">B14_L20_P/1.5D</text>
<text x="217.7" y="91.1">B14_L17_P/1.5D</text>
<text x="296.7" y="93.7">SDA</text>
<text x="296.7" y="91.1">SCL</text>
<text x="49.5" y="96.2">B15_L6_P/1.4B</text>
<text x="49.5" y="98.8">B15_L6_N/1.4B</text>
<text x="111" y="98.8">N_IO1</text>
<text x="111" y="101.3">N_IO0</text>
<text x="111" y="96.2">N_IO2</text>
<text x="155.3" y="96.2">B15_L13_N/1.4B</text>
<text x="155.3" y="98.8">B15_L13_P/1.4B</text>
<text x="217.7" y="98.8">B14_L25/1.5D</text>
<text x="217.7" y="101.3">B14_L0/1.5D</text>
<text x="217.7" y="96.2">B14_L20_N/1.5D</text>
<text x="48.7" y="103.8">B15_L15_N/1.5B</text>
<text x="48.7" y="106.4">B15_L15_P/1.5B</text>
<text x="111" y="106.4">SCL</text>
<text x="113.6" y="103.8">I2C_V</text>
<text x="155.3" y="106.4">B15_L22_P/1.4C</text>
<text x="155.3" y="103.8">B15_L22_N/1.4C</text>
<text x="111" y="108.9">SDA</text>
</g>
<g font-size="1.1" fill="#505050">
<text x="57" y="178.5" transform="rotate(-90 57 178.5)">3V3/1.7B</text>
<text x="102.7" y="178.5" transform="rotate(-90 102.7 178.5)">3V3/1.7B</text>
<text x="235.4" y="185">TMS/1.2D</text>
<text x="235.4" y="182.4">VCCIO0/1.5C</text>
<text x="235.4" y="190.1">TDO/1.2D</text>
<text x="235.4" y="187.5">TCK/1.2D</text>
<text x="300.8" y="186.1" transform="rotate(-90 300.8 186.1)">VSUP/6.2D</text>
<text x="303.3" y="186.1" transform="rotate(-90 303.3 186.1)">S_5V</text>
<text x="108.4" y="195.2">DONE/1.2D</text>
<text x="235.4" y="192.6">TDI/1.2D</text>
<text x="57" y="218.3" transform="rotate(-90 57 218.3)">B14_L21_P/1.3D</text>
<text x="64.6" y="218.3" transform="rotate(-90 64.6 218.3)">B14_L23_P/1.3D</text>
<text x="72.2" y="218.3" transform="rotate(-90 72.2 218.3)">B14_L24_P/1.3D</text>
<text x="79.8" y="218.3" transform="rotate(-90 79.8 218.3)">B14_L23_N/1.3D</text>
</g>
</svg>
